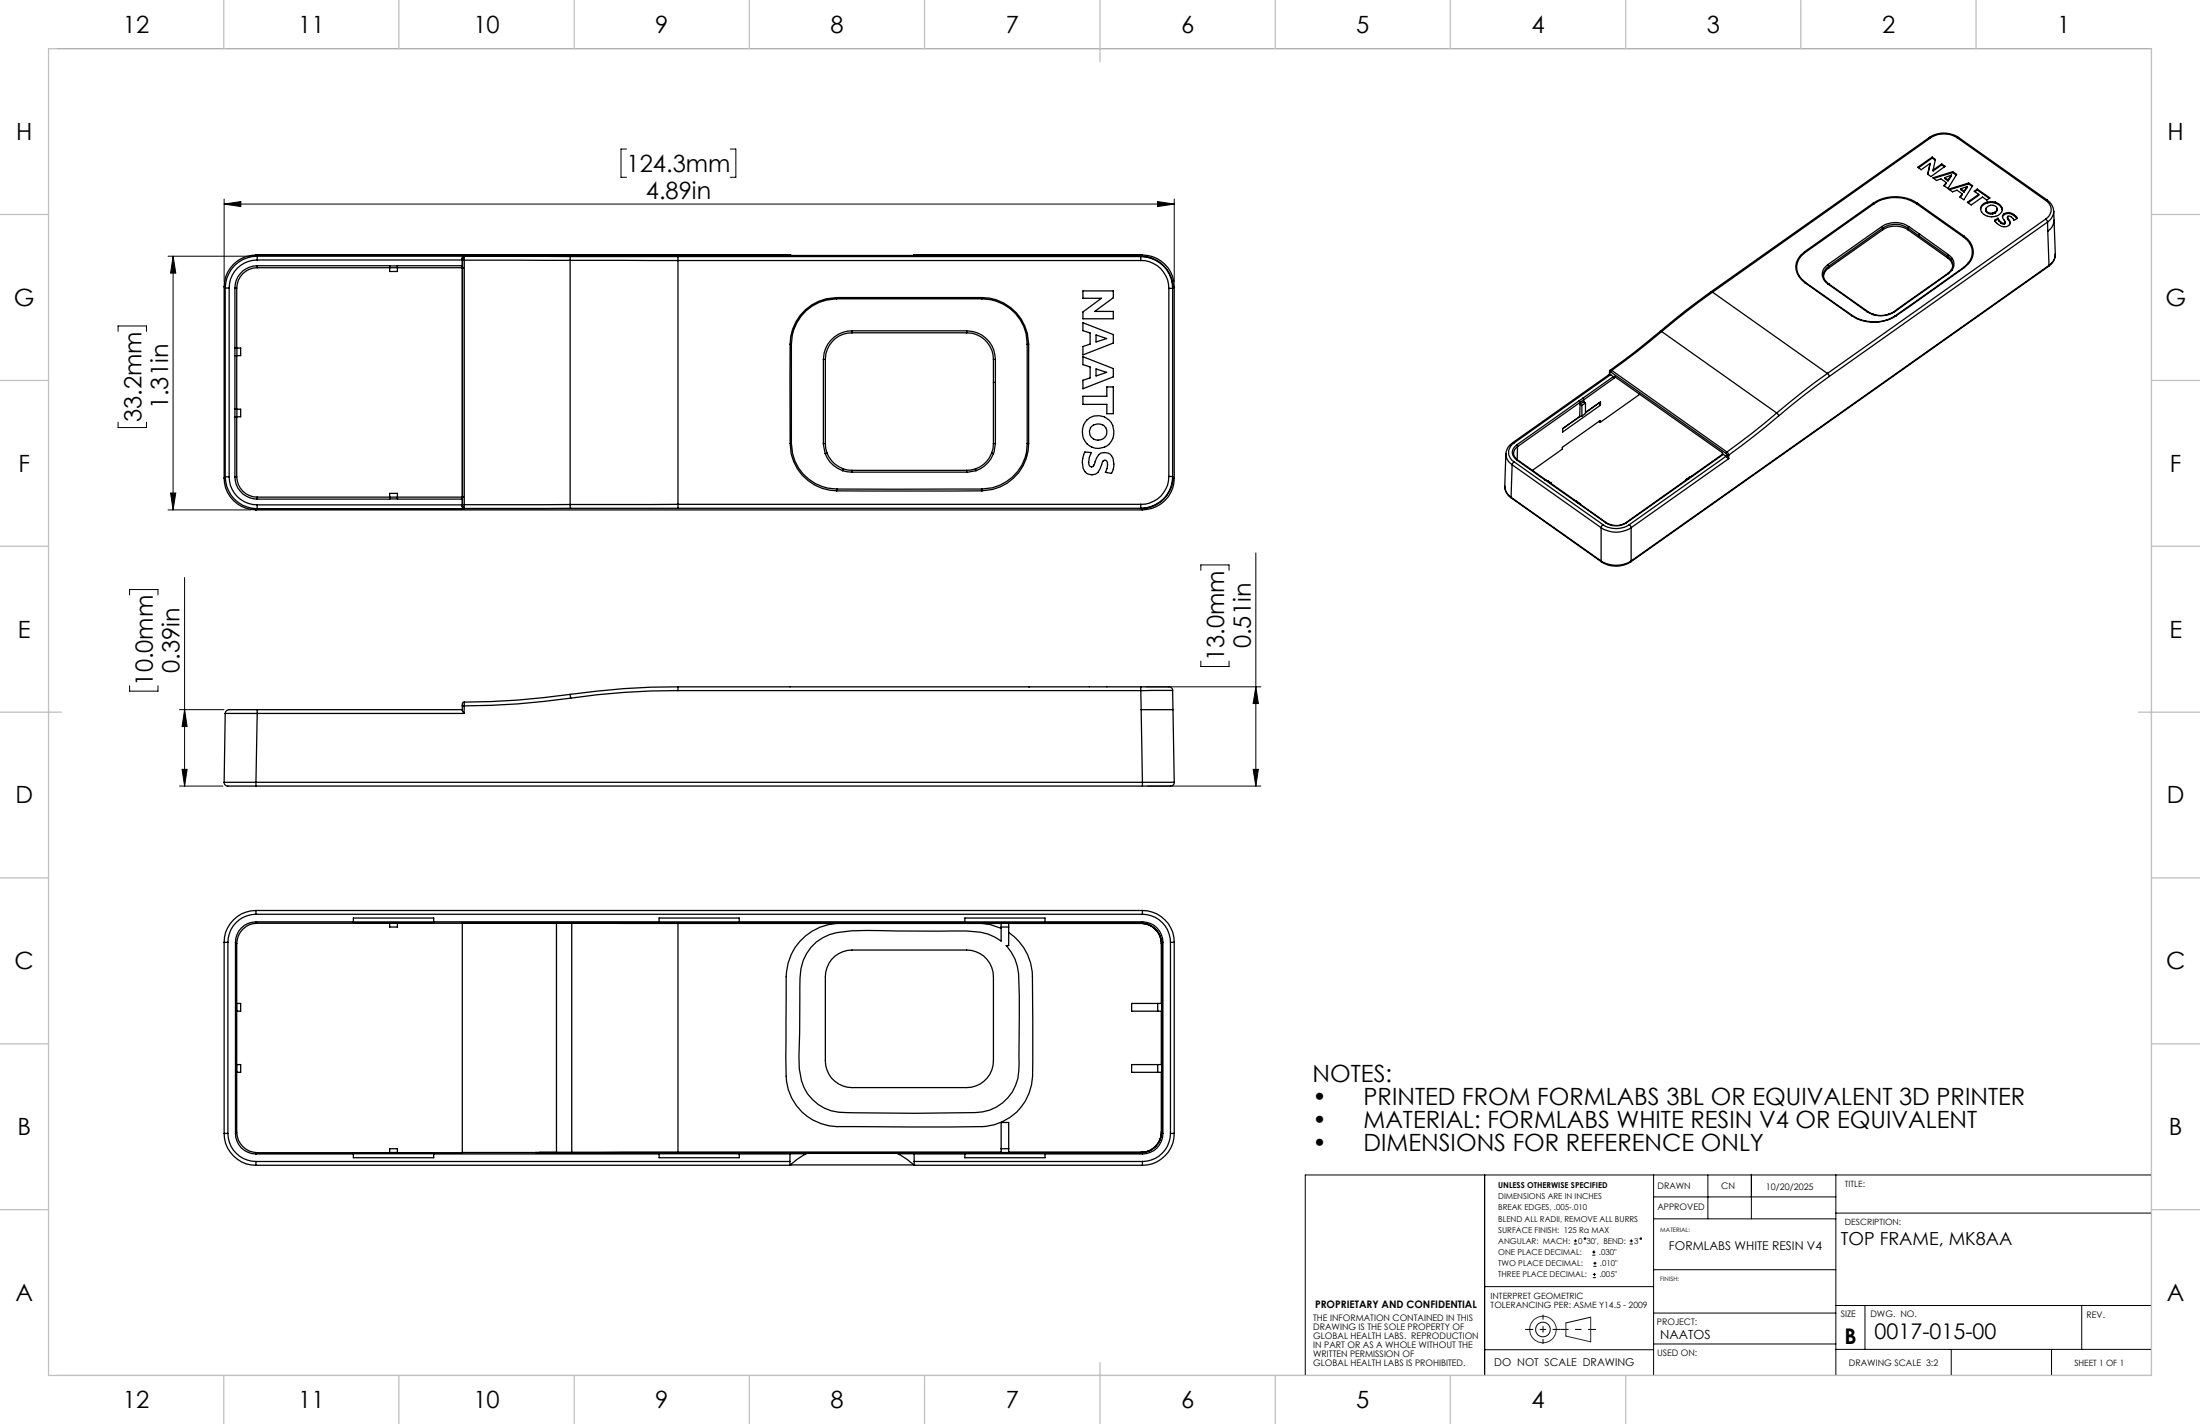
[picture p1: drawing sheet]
<svg xmlns="http://www.w3.org/2000/svg" width="432mm" height="279mm" viewBox="0 0 432 279" stroke-linecap="round" stroke-linejoin="round" font-family="sans-serif">
<g fill="none" stroke="#000" stroke-width=".25">
<path d="M367.7 39.9l-13.4 9.5M367.7 39.9l.1 .1M376.3 39.8a8.1 8.1 0 0 0-8.6 .1M376.3 39.8l9.2 6.6M376.3 39.8l-.1 .2M378.7 27a5.1 5.1 0 0 1 5.7 0M378.7 27h.3M378.7 27l-42.9 30.3M378.8 32.1l-.4 2.1 .6 .4 2.8-2-.7-.4M378.8 32.1v.1M379 27a4.9 4.9 0 0 1 5.1 0M379 27l-42.9 30.3"/>
<path d="M379.2 30.8l-2.8 2 .7 .5 1.7-1.2M379.2 30.8l.7 .5-.5 2.1M379.2 31l-2.6 1.9M379.2 31l.6 .4M379.2 30.8v.2M381.1 32.2l-1.7 1.2M381.1 32.3l-1.7 1.2v-.1M381.1 32.3l.6 .4M381.1 32.2v.1M381.7 34.9v.1l.6 .5M381.7 34.9l.6 .4M382 35.8l-.4 .7"/>
<path d="M382.3 35.3v.2M383 34.4l-.7 1.1M383 34.4l-.7 .9M383 34.4l-1.3 .5M383.3 33.7l-3.9 1.2 .7 .5 .9-.3 1 .7M383.3 33.7l.7 .5-1.7 2.8-.8-.6 .5-.6M383.3 33.9l.7 .5M383.3 33.9l-3.8 1.1M383.3 33.7v.2M384.1 27l17.4 12.3M384.4 27h-.3M384.4 27l17.4 12.3"/>
<path d="M384.8 37v.2l.7 .5M384.8 37l.7 .5M385.1 38l-.3 .7M385.5 37.5v.2M386.2 36.6l-.7 1.1M386.2 36.6l-1.4 .4M386.2 36.6l-.7 .9M386.4 35.9l-3.9 1.2 .7 .5 .9-.3 1 .7M386.4 35.9l.8 .5-1.8 2.8-.7-.5 .4-.7M386.4 36.1l.7 .5M386.4 36.1l-3.7 1.1M386.4 35.9v.2"/>
<path d="M388.1 37.1l-.6 .4 .9 .6M388.1 37.1l2.5 1.7-.6 .5-.9-.6-2.2 1.5-.7-.5 2.2-1.6M388.1 37.3l2.4 1.6M388.1 37.3l-.5 .3M388.1 37.1v.2M388.4 38.1v.2l-2.1 1.5M390 39.7a1.34 1.34 0 0 0-1.3 1.2 1.34 1.34 0 0 0 1.1 1.4 2.43 2.43 0 0 0 3.2-1l-.2-.8M390 39.7l.7-.2 .9 .2M390 39.8a1.49 1.49 0 0 0-1.3 1.3M390 39.8l.7-.1 .9 .1M390 39.7v.1M391.6 39.7l.7 .3 .5 .5"/>
<path d="M391.6 39.8l.7 .3 .5 .6M391.6 39.7v.1M401.5 39.3a2.09 2.09 0 0 1 0 3.7M401.8 39.3a2.49 2.49 0 0 1 .1 4.3M401.8 39.3h-.3M44 56.3l.2 .2M44 56.3v37.5M44.2 56.5h.8M44.2 56.5v37.1M45 56.5v37.1M46.1 56.5h.4M46.1 56.5v37.1"/>
<path d="M46.5 56.5v11.8h-.4M50.2 50a6.3 6.3 0 0 0-6.2 6.3M50.2 50h104.8M50.2 50l.3 .3M50.5 52.1a4.4 4.4 0 0 0-4.4 4.4M50.5 51a5.5 5.5 0 0 0-5.5 5.5M50.5 52.1v.4M50.5 50.3v.7M50.5 50.3a6.3 6.3 0 0 0-6.3 6.2M50.5 52.5a4 4 0 0 0-4 4M50.5 50.3h40.6M50.5 51h40.2"/>
<path d="M50.5 52.1h40.2M50.5 52.5h40.2M78 52.1v1.2h-1.5v-1.1M90.7 50.7l.1 .3M90.7 52.5h.1M90.7 52.1v.4M90.7 50.7v.3M90.7 50.7h.1M90.7 51v1.1M90.7 52.5v45M90.8 51h.3M90.8 51v48"/>
<path d="M91.1 50.3l-.3 .1-.1 .3M91.1 50.3h.1M91.1 50.3h20.9M91.1 51l20.8 .1M91.1 50.3v.7M91.1 51v48M111.9 51.1h21.2M111.9 51.1v47.9M112 50.3l-.1 .8M112 50.3h21.1M133.1 50.3v.8M133.1 51.1v47.9"/>
<path d="M133.1 51.1h90.8M133.1 50.3h90.8M155 50h.1M155 50l.2 .1h24.1l.1-.1M164.2 58.4h28.5M164.2 58.4a9.2 9.2 0 0 0-9.1 9.1M164.2 58.6h28.5M164.2 58.4v.2M164.2 58.6a8.9 8.9 0 0 0-8.9 8.9M179.4 50h.1M179.4 50h44.8M192.7 58.4a9.2 9.2 0 0 1 9.2 9.1"/>
<path d="M192.7 58.6a8.9 8.9 0 0 1 8.9 8.9M192.7 58.4v.2M212.5 57.1h6v1.3l-3.6 2.7h3.6v1.4h-6v-1.3l3.7-2.7h-3.7zM223.9 51.1a5.4 5.4 0 0 1 5.5 5.5M223.9 50.3v.8M223.9 50.3a6.2 6.2 0 0 1 6.3 6.3M224 50.3a6.3 6.3 0 0 1 6.2 6.3M224.2 50a6.3 6.3 0 0 1 6.3 6.3M224.2 50l-.3 .3M229.4 56.6h.8M229.4 56.6v36.9M230.2 56.6v36.9"/>
<path d="M230.2 56.6h.1M230.5 56.3l-.3 .3M230.5 56.3v37.5M335.8 57.3l-5 3.7-4.9 4M335.8 57.3h.3M336.1 57.3l-5 3.7-5 4.1M336.1 57.3l22.6 16M354.2 55.5l9.2 6.4M354.3 49.4a3.5 3.5 0 0 0-.1 6.1M354.3 49.4l.1 .1M354.4 55.4l9.2 6.5M354.4 49.5a3.4 3.4 0 0 0 0 5.9"/>
<path d="M354.4 55.4l-.2 .1M357.9 54v.3a2.18 2.18 0 0 0 1 1.4M357.9 54h.1M358.7 51.9a2.19 2.19 0 0 0 0 3.8M358.7 55.7l7.8 5.5M358.7 51.9l.2 .3M358.9 55.7l7.8 5.5M358.9 55.7h.1M358.9 55.7h-.2M358.9 52.6a2.19 2.19 0 0 0-1 1.4M358.9 52.2a2.24 2.24 0 0 0-1 1.8M358.9 52.2v.4"/>
<path d="M367.8 40l-13.4 9.5M367.8 40a7.6 7.6 0 0 1 8.4 0M369.4 44.4a4.9 4.9 0 0 1 5.2 0M369.4 44.4l-10.7 7.5M369.4 44.4l.1 .3M369.5 44.7l-10.6 7.5M369.5 44.7a4.6 4.6 0 0 1 5 0M369.5 45.1a4.6 4.6 0 0 1 5 0M369.5 44.7v.4M369.5 45.1l-10.6 7.5M374.5 44.7v.4M374.5 44.7l2.1 1.5"/>
<path d="M374.5 45.1l7.7 5.5M374.6 44.4l2.2 1.5M374.6 44.4l-.1 .3M376.2 40h.1M376.2 40l9.2 6.5M376.6 46.2l5.6 4M376.8 45.9l5.6 4.1M376.8 45.9l-.2 .3M382.2 50.2l.8 .8M382.2 50.6a2.15 2.15 0 0 1 1.1 1.8M382.2 50.2v.4M382.3 53.7l-10.6 7.5"/>
<path d="M382.3 53.7h.1M382.4 50l.8 .7M382.4 53.7l-10.6 7.5M382.4 50l-.2 .2M382.9 53l-.6 .7M383 51l.2 .4 .1 .8-.4 .8M383.2 53l-.8 .7M383.2 53h-.3M383.2 50.7a2.04 2.04 0 0 1 0 2.3M383.2 50.7l-.2 .3M385.4 46.5a3.3 3.3 0 0 1 .9 5.1M385.4 52.5l-13.4 9.4"/>
<path d="M385.4 52.5h.2M385.5 46.4a3.6 3.6 0 0 1 .1 6.1M385.5 46.4l-.1 .1M385.6 52.5l-13.5 9.5M386.3 51.6h.1M386.3 51.6l-.9 .9M389.7 41.1v.2M389.7 41.3l.1 .2M389.8 41.5a1.18 1.18 0 0 0 1.3 .5M389.8 41.3l-.1-.2a1.17 1.17 0 0 1 1.1-.8 1.17 1.17 0 0 1 1.2 .7l-.4 .6M389.8 41.3a1.18 1.18 0 0 0 1.3 .5M389.8 41.3v.2"/>
<path d="M391.1 41.8v.2M391.6 41.8l-.5 .2M391.6 41.6l-.5 .2M391.6 41.6v.2M392 41l-.1 .4-.3 .4M392.1 42.8l-.6 .4a2.15 2.15 0 0 0 2.8 1l.3-.5-.4-.7M392.1 42.8l.3 .5M392.1 43l.3 .4M392.1 43l-.6 .4M392.1 42.8v.2M392.4 43.3l.4 .3M392.4 43.4l.4 .4"/>
<path d="M392.4 43.3v.1M392.8 43.6l.4 .2 .3-.1M392.8 43.6v.2M392.8 40.7l.2 .5M392.8 40.5v.2M393.3 41.9a1.01 1.01 0 0 0 .2 1.6l.1 .1M393.3 42.1l-.3 .5M393.3 41.9v.2M393.5 43.7l.1-.1v.2M393.5 43.7l-.2 .3-.5-.2M394 42.6l.2 .4M394 42.6l.2 .5"/>
<path d="M394.2 43.1l.4 .8M394.2 43v.1M394.3 41.7l1 .4M394.3 41.7l-1 .2M394.3 41.9l-1 .2M394.3 41.9l1 .4M394.3 41.7v.2M395.3 42.1l.4 .4M395.3 42.3l.4 .4M395.3 42.1v.2M395.7 42.5l.2 .4-.6 .3a.86 .86 0 0 0-1.3-.7v.1M395.7 42.7l.2 .2"/>
<path d="M395.7 42.5v.2M401.5 43l.4 .6M401.5 43l-42.8 30.3M401.9 43.6l-42.9 30.3M401.9 43.6v1.8M401.9 45.4l.3 6.7M402.1 52.2l-82 58M402.2 52.1l-.1 .1M402.2 52.1l-82.1 58M403.1 41.4l.3 8.6a2.55 2.55 0 0 1-1.2 2.1M403.2 43.2v.1a2.67 2.67 0 0 1-1.3 2.1M403.4 49.8l-.1 .7a2.97 2.97 0 0 1-1.2 1.7"/>
<path d="M46.1 69.8h.4M46.5 69.8v10.5h-.4M46.5 68.3h.7v1.5h-.7zM155.1 67.5v19.5M155.1 67.5h.2M155.3 67.5v19.5M161.6 70.5v16.5M161.6 70.5h.4M162 70.5v16.5M167.2 64.9h22.5M167.2 64.9a5.6 5.6 0 0 0-5.6 5.6M167.2 65.3a5.2 5.2 0 0 0-5.2 5.2"/>
<path d="M167.2 64.9v.4M167.2 65.3h22.5M189.7 64.9a5.6 5.6 0 0 1 5.7 5.6M189.7 65.3a5.2 5.2 0 0 1 5.3 5.2M189.7 64.9v.4M195 70.5h.4M195 75v12M195 75h.4M195 70.5v4.5M195.4 75v12M195.4 70.5v4.5M201.6 67.5h.3"/>
<path d="M201.6 67.5v19.5M201.9 67.5v19.5M212.5 77.8h4.7v-1.9h1.3v5.3h-1.3v-1.9h-4.7zM212.5 63.3l6 2.4v1.6l-6 2.3v-1.6l1.5-.5v-2.2l-1.5-.4zM212.5 70l6 2.3v1.6l-6 2.4v-1.7l1.5-.4v-2.2l-1.5-.5zM215.1 65.7l2.1 .7-2.1 .7zM215.1 72.4l2.1 .7-2.1 .7zM310 78.6l.1 .4M310 78.6l-12.3 8.7M310.1 79v.3M310.1 79l-12.2 8.6M310.1 79v2.7"/>
<path d="M310.1 79.3l.4 .3M310.5 79.6v2M310.7 78.1l.1 .4M310.7 78.1l-.7 .5M310.8 78.5l-.7 .5M310.8 78.8l-.7 .5M310.8 78.5v.3M310.8 78.8l.4 .3M311.2 79.1l-.7 .5M311.2 79.1v2l-.7 .5M313.9 79.1l-2.7 1.9M313.9 79.1l.2 .4"/>
<path d="M313.9 79v.1M314.1 79.5l-7.4 5.3v-.7M314.1 79.5v-.7l-2.9 2.1M315.9 73.4h.1M315.9 73.4l-19 13.5M315.9 72.9l.1 .1M315.9 72.9v.5M315.9 73.4l.2 .1M316 73l-.1 .4M316.1 72.6l-.2 .3M316.1 72.6l.2 .1M316.1 73.5l-19 13.4"/>
<path d="M316.1 73.5l.6 .4M316.2 73h-.2M316.2 73l22.6 16M316.3 72.7l-.1 .3M316.3 72.7l22.6 16M316.7 73.9l.1 .3M316.7 73.9l-6 4.2M316.8 74h.1M316.8 74.2v-.4l21.3 15v.3M316.8 74.2l-6 4.3M317 73.9l-.2 .1M321.8 77.4l-7.7 5.5"/>
<path d="M325.9 65l-5 4.1-4.8 3.5M325.9 65l.2 .1M326.1 65.1l-4.9 3.9-4.9 3.7M326.1 65.1l22.6 15.9M358.7 73.3l-5 3.7-5 4M358.7 73.3l.3 .6M359 73.9l-5 3.7-4.9 4M363.4 61.9a8.1 8.1 0 0 0 8.7 .1M363.6 61.9a7.9 7.9 0 0 0 8.4 .1M363.6 61.9h-.2M366.5 61.2l1.1 .5M366.7 61.2l1 .5"/>
<path d="M366.7 61.2h-.2M367.7 61.7h-.1M370.7 61.6l-1.6 .3-1.4-.2M370.7 61.6l.1 .1M370.8 61.7a5.4 5.4 0 0 1-3.2 0M371.7 61.2l-1 .4M371.7 61.2h.1M371.8 61.2l-1 .5M372 62h.1M44 93.8a6.3 6.3 0 0 0 6.2 6.2M44.2 93.6h.8M44.2 93.6a6.3 6.3 0 0 0 6.3 6.2"/>
<path d="M44.2 93.6l-.2 .2M45 93.6a5.5 5.5 0 0 0 5.5 5.5M46.1 93.6a4.4 4.4 0 0 0 4.4 4.3M46.1 81.8h.4M46.1 93.6h.4M46.5 93.6a4 4 0 0 0 4 3.9M46.5 81.8v11.8M46.5 80.3h.7v1.5h-.7zM50.5 97.5v.4M50.5 99.1v.7M50.5 99.8h40.6M50.5 99.8l-.3 .2"/>
<path d="M50.5 99.1h40.2M50.5 97.5h40.2M76.5 97.9h1.5v-1.1h-1.5v1.1h-26M78 97.9h12.7M90.7 99.4l.1 .3 .3 .1M90.7 99.4h.1M90.7 99.1v.3M90.7 97.5v.4M90.7 97.5h.1M90.7 97.9v1.2M90.8 99l-.1 .4M90.8 99h.3"/>
<path d="M91.1 99v.8M91.1 99.8h.1M111.9 99l.1 .7M111.9 99h-20.8M112 99.7h21.1M112 99.7l-20.9 .1M133.1 99v.7M133.1 99h-21.2M133.1 99h90.8M133.1 99.7h90.8M155.1 87a9.2 9.2 0 0 0 9.1 9.3M155.1 87h.2"/>
<path d="M155.3 87a8.9 8.9 0 0 0 8.9 9M161.6 87l.4 2M161.6 87h.4M162 89a5.5 5.5 0 0 0 3.4 3.4M162 87l.3 1.9M162.3 88.9a5.5 5.5 0 0 0 3.2 3.1M162.3 88.9l-.3 .1M164.2 96.3h28.5M164.2 96h28.5M164.2 96v.3M165.4 92.4l1.8 .2M165.5 92l-.1 .4"/>
<path d="M165.5 92l1.7 .3M167.2 92.6h22.5M167.2 92.3v.3M167.2 92.3h22.5M189.7 92.3v.3M191.5 92l.1 .4M191.5 92l-1.8 .3M191.6 92.4l-1.9 .2M192.7 96v.3M194.6 88.9a5.1 5.1 0 0 1-3.1 3.1M194.6 88.9l.4 .1M195 89a5.6 5.6 0 0 1-3.4 3.4"/>
<path d="M195 87l-.1 1-.3 .9M195 87h.4M195.4 87l-.4 2M201.6 87h.3M201.6 87a8.9 8.9 0 0 1-8.9 9M201.9 87a9.3 9.3 0 0 1-9.2 9.3M212.9 88.7l1.3 .1a2.34 2.34 0 0 0-.2 2.7 .6 .6 0 0 0 .8-.5 3.1 3.1 0 0 1 1.3-2.1 1.87 1.87 0 0 1 2.5 2.2l-.1 .9-.3 .9-1.2-.2a1.89 1.89 0 0 0 0-2.4l-.4 .1-.2 .3a3.9 3.9 0 0 1-1.3 2.3 1.83 1.83 0 0 1-2.5-1.1 4.6 4.6 0 0 1 .3-3.2zM213.3 82.4a3.2 3.2 0 0 1 5.1 1.1 3.2 3.2 0 0 1-2.7 4.5 3.3 3.3 0 0 1-3.1-2 3.3 3.3 0 0 1 .7-3.6zM214.3 83.6a1.72 1.72 0 0 1 2-.3 1.72 1.72 0 0 1 .9 1.9 1.69 1.69 0 0 1-2.4 1 1.69 1.69 0 0 1-.5-2.6zM223.9 99v.7M223.9 99.7l.3 .3M229.4 93.5a5.4 5.4 0 0 1-5.5 5.5"/>
<path d="M229.4 93.5h.8M230.2 93.5a6.2 6.2 0 0 1-6.3 6.2M230.2 93.5l.3 .3M230.2 93.6a6.3 6.3 0 0 1-6.2 6.2M230.5 93.8a6.3 6.3 0 0 1-6.3 6.2M295.3 95.4l.2 .9a2.82 2.82 0 0 0 1.2 1.4M295.6 89v.1a2.55 2.55 0 0 0 1.2 2.1M295.6 89l-.3 6.5a2.67 2.67 0 0 0 1.3 2.1M295.6 89h.1M296.6 97.6l.1 .1M296.6 97.6l17.7 12.5M296.7 97.7l17.6 12.5"/>
<path d="M296.8 91.2l17.5 12.3M296.8 91.2l-.2 6.4M296.9 86.9l-.2 .2a2.53 2.53 0 0 0-1.1 1.8M296.9 86.9h.2M297.1 86.9a2.12 2.12 0 0 0 0 3.7M297.1 90.6l-.3 .6M297.1 90.6l17.5 12.3M297.7 87.3a1.68 1.68 0 0 0 0 2.9M297.7 87.3l.2 .3M297.7 90.2l5.5 4M297.8 90.2l5.6 3.9-.2 .1M297.8 90.2h-.1"/>
<path d="M297.9 87.6a1.47 1.47 0 0 0-.1 2.6M297.9 87.6l-.1 2.6M303.2 94.2l.9 .4M303.4 94.1l.7 .5M303.7 94.3l.8 .5M303.9 94.7l5.7 3.9M304.1 94.6l5.6 4M304.5 94.8l-.1 .1M304.5 94.8v.1M308.9 98.1h.1M309.4 98.4l.7 .4M309.6 98.6h.1"/>
<path d="M309.6 98.6l5.5 4M309.7 98.6l5.6 4M310.1 81.7l-3.4 2.4M310.1 81.7h.1M310.1 98.8h.1M310.1 98.8v.1M310.5 81.6l-.4 .1M313.8 82.7l.3 .2M314.1 82.9v-.4l-7.5 5.3v.3l-5.8 4.2M331 94.1v.1M331 94.1h.1M331.4 93.9h.1"/>
<path d="M331.4 93.9l-12.3 8.7M331.5 93.9l-12.2 8.7M331.8 93.6l-.8 .5M332.1 93.4h.1M332.1 93.4l-.7 .5M332.2 93.4l-.7 .5M338.2 89.1h-.1l-6 4.3M338.2 89.1l-6 4.3M338.2 89.1l.6 .4M338.8 89.5l.1 .2M338.8 89l.1 .3M338.8 89.5l-19 13.4"/>
<path d="M338.9 89.7l.4 .3M338.9 88.7l.4 .6M338.9 89.3h.4M338.9 88.7l-.1 .3M338.9 89.3v.4M339.3 90l-19.2 13.5M339.3 89.3v.7M348.7 81l.4 .6M348.7 81l-4.8 4-5 3.7M349.1 81.6l-4.9 4-4.9 3.7M50.2 100h174M314.3 103.5a5.4 5.4 0 0 0 5.8 0"/>
<path d="M314.3 110.1a5.5 5.5 0 0 0 5.8 0M314.3 110.1v.1M314.3 103.5v6.6M314.3 110.2a5.3 5.3 0 0 0 5.8 0M314.6 102.9l-.3 .6M314.6 102.9a4.7 4.7 0 0 0 5.2 0M315.1 102.6a3.8 3.8 0 0 0 4.2 0M315.1 102.6h.2M315.3 102.6a3.6 3.6 0 0 0 3.8 0M319.1 102.6h.2M319.8 102.9l.3 .6M320.1 110.1v.1"/>
<path d="M320.1 103.5v6.6M44.2 140h6.3M44.2 140l-.2 13.5M50.5 139.2v.8M50.5 139.2h-4.5a1.55 1.55 0 0 0-1.7 .5l-.1 .3M50.5 140h40.6M50.5 140l-.3 13.5M50.5 139.2h40.2M90.7 138.5h.4M90.7 138.5a1.49 1.49 0 0 0 .3 1.4l.1 .1M91.1 137.8v.7M91.1 137.8l-.3 .1-.1 .6"/>
<path d="M91.1 138.5v1.5M111.9 136.2l.1 .8M111.9 136.2a146.5 146.5 0 0 1-20.8 1.6M112 137a147.5 147.5 0 0 1-20.9 1.5M133.1 135.5a142.8 142.8 0 0 0-21.1 1.5M133.1 134.8a144.7 144.7 0 0 0-21.2 1.4M133.1 134.8v.7M133.1 134.8h90.8M133.1 135.5h90.8M201.9 134.8h.1M213.8 134.7v.1M217.2 134.7v.1"/>
<path d="M223.9 135.5h6.3M223.9 134.8h4.5a1.93 1.93 0 0 1 1.6 .3l.2 .4M223.9 134.8v.7M223.9 135.5l.3 18M224 139.2h6.2M230.2 135.5l.3 18M44 153.5a.77 .77 0 0 0 1 .7h5.2M44 153.5h6.2M50.2 153.5v.7M50.2 154.2h174M50.2 153.5h174M224.2 153.5v.7"/>
<path d="M224.2 153.5h6.3M230.5 153.5a.77 .77 0 0 1-1.1 .7h-5.2M50.2 179.4a5.5 5.5 0 0 0-5.5 5.5M50.2 178.6a6.3 6.3 0 0 0-6.2 6.3M50.2 178.6v.8M50.2 179.4h174M50.2 178.6h174M224.2 179.4a5.5 5.5 0 0 1 5.5 5.5M224.2 178.6v.8M224.2 178.6a6.3 6.3 0 0 1 6.3 6.3M44 184.9h.7M44 184.9v37.5"/>
<path d="M44.7 184.9v37.5M46.2 184.9v37.5M46.2 184.9l.3 .2M46.4 196.9h.8v1.5h-.8zM46.5 185.1v11.8M46.5 198.4v10.5M46.5 196.9v1.5M50.2 180.9a4 4 0 0 0-4 4M50.2 180.9h19.2M50.2 180.9l.3 .3M50.5 181.2a4 4 0 0 0-4 3.9M50.5 181.2h173.5a4 4 0 0 1 4 3.9"/>
<path d="M69.4 180.1h15.7v.8h-15.7zM69.4 181h15.7zM76.5 181v.9h1.5v-.9M85.1 180.9h44.3M90.7 181.2h.1M90.7 181.2v45h-12.7M112.2 181.2h-6.4h3.4v44.9M112.2 181.2h20.9M112.2 181.2v44.9M129.4 180.1h15.7v.8h-15.7zM129.4 181h15.7zM133.1 181.2v44.9h-20.9"/>
<path d="M133.1 181.2h63.4M145.1 180.9h44.3M163.9 187.6a5.5 5.5 0 0 1 3.3-1.2h22.5a5.2 5.2 0 0 1 5.3 5.2v16.5a5.3 5.3 0 0 1-5.3 5.3h-22.5a5.3 5.3 0 0 1-5.2-5.3v-16.5a5.4 5.4 0 0 1 1.9-4zM164.1 181.2a10.6 10.6 0 0 0-9.8 10.4l-.1 16.1a13.7 13.7 0 0 0 2.1 9.2 10.3 10.3 0 0 0 7.9 4.2h28.6a10.2 10.2 0 0 0 9.9-9.9l-.1-19.6a10.5 10.5 0 0 0-4.6-8.6M189.4 180.1h15.7v.8h-15.7zM189.4 181h15.7zM192.8 181.2l1.5 .2 2.2 .7M196.5 181v3.6a10.3 10.3 0 0 0-6.8-1.9h-13.7a65.6 65.6 0 0 0-11.7 .3 8.8 8.8 0 0 0-7.3 8.9l-.1 13a17.6 17.6 0 0 0 .9 8.5 8.6 8.6 0 0 0 8.3 4.9h1.5a414.2 414.2 0 0 0 25.3-.1 8.8 8.8 0 0 0 7.1-9.5l.1-13.5-.2-4.2a9.1 9.1 0 0 0-2.4-5.5h.5v-4.5M196.5 181.9h1.5M198 181.2h25.9M205.1 180.9h19.2M222.1 196.9h6v1.5h-6z"/>
<path d="M223.9 181.2a4 4 0 0 1 4 4M224.3 180.9a4 4 0 0 1 3.9 4M224.3 180.9l-.4 .3M227.2 196.9v1.5M227.9 185.2v11.7M227.9 198.4v10.5M228 185.1v37M228 185.1l-.1 .1M228.2 184.9v37.5M228.2 184.9l-.2 .2M229.7 184.9h.8M229.7 184.9v37.5"/>
<path d="M230.5 184.9v37.5M46.4 208.9h.8v1.5h-.8zM46.5 210.4v11.7M46.5 208.9v1.5M222.1 208.9h6v1.5h-6zM227.2 208.9v1.5M227.9 210.4v11.7M44 222.4a6.3 6.3 0 0 0 6.2 6.2M44 222.4h.7M44.7 222.4a5.5 5.5 0 0 0 5.5 5.5M46.2 222.4a4 4 0 0 0 4 4M46.5 222.1a4.1 4.1 0 0 0 4 4.1"/>
<path d="M46.5 222.1l-.3 .3M50.2 227.9v.7M50.2 228.6h104.8M50.2 227.9h104.8M50.5 226.2l-.3 .2M50.5 226.2h26M69.4 226.4v.8h15.7v-.8M69.4 226.2v.1M69.4 226.2l15.7 .1M76.5 226.2v-.8h1.5v.8M76.5 226.1h1.5M85.1 226.2v.1"/>
<path d="M105.8 226.1h6.4M129.4 226.4v.8h15.7v-.8M129.4 226.2v.1M129.4 226.2h15.7M145.1 226.2v.1M155 227.9v.7M155 228.6h.1M155 226.4v1.5M155.2 228.6h24.1M158.2 226.4l-1.6 1-1.6 1.2M158.2 226.4h-108M158.2 226.4h18.1"/>
<path d="M176.3 226.4l1.6 1 1.5 1.2M176.3 226.4h48M179.4 227.9v.7M179.4 228.6h.1M179.4 226.4v1.5M179.4 228.6h44.8M179.4 227.9h44.8M189.4 226.2v.1M189.4 226.4v.8h15.7v-.8M189.4 226.2l15.7 .1M196.5 225.4h1.5M196.5 226.2v-6h1.5v6"/>
<path d="M205.1 226.2v.1M224.2 227.9v.7M227.9 222.1a4 4 0 0 1-4 4l.4 .3M227.9 222.1h.1M228 222.1a4 4 0 0 1-4 4h-133.3M228 222.1l.2 .3M228.2 222.4a4 4 0 0 1-3.9 4M229.7 222.4a5.5 5.5 0 0 1-5.5 5.5M229.7 222.4h.8M230.5 222.4a6.3 6.3 0 0 1-6.3 6.2"/>
</g>
<g fill="none" stroke="#000" stroke-width=".2">
<path d="M11.2 9.5h411.1v260.4h-411.1M44 39.1v16.2M123 29.2h-1.1v5.6h1.1M143.3 29.2h1.1v5.6h-1.1M227.2 39.5l3.3 .5-3.3 .5zM230.5 39.1v16.2M33 50.3h16.5M34 50.3l.5 3.3h-1zM34 50.3v49.7M44 40l3.3-.5v1zM44 40h186.5M23.2 65v-1h5.6v1"/>
<path d="M23.2 82.8v1.1h5.6v-1.1M33.5 96.7h1l-.5 3.3zM25.4 116.7v-1h5.6v1M33 100h16.2M36.2 113.3v40.9M235.7 111.9v-1.1h5.5v1.1M246.5 108.5v45.7M25.4 134.5v1.1h5.6v-1.1M35.2 139.2h8.8M36.2 139.2l.5 3.4h-1zM224.9 134.8h22.6M235.7 129.7v1.1h5.5v-1.1"/>
<path d="M246.5 134.8l.5 3.2h-1zM35.2 154.2h8.5M35.7 151h1l-.5 3.2zM225.2 154.2h22.3M246 151h1l-.5 3.2zM291.4 230.5v39.4M324.6 230.5v39.4M324.6 239.1h35.7M324.6 234.8h35.7M335.2 230.5v8.6M343.7 230.5v8.6M360.3 230.5v39.4"/>
<path d="M360.3 238h62M422.3 230.5h-166.1v39.4M291.4 252.4h33.2M308.9 244.1h.6M308.9 243.5h.6M309.2 243.2v.6M312.2 258.4l-4.9 1.2M312.5 246.3h.6M312.5 245.7h.6M312.6 250.7h.6M312.6 250h.6M312.7 248.5h.6"/>
<path d="M312.7 247.9h.6M312.8 245.4v.6M312.9 249.8v.6M313.1 247.6v.6M319.9 244.1h.6M319.9 243.5h.6M320.2 243.2v.6M324.5 249.1h35.8M324.6 257.6h35.7M360.3 256.2h62M366 256.2v8.6M408.6 256.2v8.6"/>
<path d="M291.4 264.8h33.2M324.6 263.7h35.7M360.3 264.8h62M383 264.8v5.1M402.7 264.8v5.1"/>
<circle cx="311.1" cy="243" r=".15"/>
<circle cx="322" cy="243" r=".15"/>
<circle cx="302.8" cy="260.9" r="1.44"/>
</g>
<g fill="none" stroke="#400040" stroke-width=".2">
<path d="M312.2 258.4v4.9l-4.9-1.2v-2.5"/>
<circle cx="302.8" cy="260.9" r="2.61"/>
</g>
<path d="M299.3 260.8h7M306.3 260.8h6.9" fill="none" stroke="#000" stroke-width=".2" stroke-dasharray="15.2 1.3 1.3 1.3" stroke-dashoffset="13.7" stroke-linecap="butt"/>
<path d="M302.9 258v5.7" fill="none" stroke="#000" stroke-width=".2" stroke-dasharray="15.2 1.3 1.3 1.3" stroke-dashoffset="14.3" stroke-linecap="butt"/>
<g fill="none" stroke="#c0c0c0" stroke-width=".25">
<path d="M9.5 9.6h412.8v260.3h-412.8zM43.9 0v9.6M78.3 0v9.6M112.7 0v9.6M147.1 0v9.6M181.5 0v9.6M215.9 0v12.1M250.3 0v9.6M284.7 0v9.6M319.1 0v9.6M353.4 0v9.6M387.8 0v9.6"/>
<path d="M0 42.1h9.5M422.3 42.1h9.5M0 74.6h9.5M422.3 74.6h9.5M0 107.2h9.5M422.3 107.2h9.5M0 139.7h12.1M419.7 139.7h12.1M0 172.3h9.5M422.3 172.3h9.5M0 204.8h9.5M422.3 204.8h9.5"/>
<path d="M0 237.3h9.5M422.3 237.3h9.5M43.9 269.9v9.5M78.3 269.9v9.5M112.7 269.9v9.5M147.1 269.9v9.5M181.5 269.9v9.5M215.9 267.3v12.1M250.3 269.9v9.5M284.7 269.9v9.5M319.1 269.9v9.5"/>
</g>
<g fill="#000">
<path d="M34 50.3l.5 3.3h-1zM33.5 96.7h1l-.5 3.3z"/>
<path d="M44 40l3.3-.5v1zM227.2 39.5l3.3 .5-3.3 .5z"/>
<path d="M246.5 134.8l.5 3.2h-1zM246 151h1l-.5 3.2zM36.2 139.2l.5 3.4h-1zM35.7 151h1l-.5 3.2z"/>
</g>
<g font-size="4.7">
<text x="24.1" y="6.4">12</text>
<text x="58.5" y="6.4">11</text>
<text x="92.9" y="6.4">10</text>
<text x="128.6" y="6.4">9</text>
<text x="163" y="6.4">8</text>
<text x="197.4" y="6.4">7</text>
<text x="231.8" y="6.4">6</text>
<text x="266.2" y="6.4">5</text>
<text x="300.6" y="6.4">4</text>
<text x="335" y="6.4">3</text>
<text x="369.4" y="6.4">2</text>
<text x="403.8" y="6.4">1</text>
<text x="3.2" y="27.5">H</text>
<text x="425.4" y="27.5">H</text>
<text x="123" y="33.8">124.3mm</text>
<text x="126.8" y="39">4.89in</text>
<text x="2.7" y="60">G</text>
<text x="425" y="60">G</text>
<text x="27.8" y="82.8" transform="rotate(-90 27.8 82.8)">33.2mm</text>
<text x="33" y="80.3" transform="rotate(-90 33 80.3)">1.31in</text>
<text x="3.6" y="92.6">F</text>
<text x="425.9" y="92.6">F</text>
<text x="3.5" y="125.1">E</text>
<text x="425.8" y="125.1">E</text>
<text x="240.2" y="129.7" transform="rotate(-90 240.2 129.7)">13.0mm</text>
<text x="245.5" y="127.2" transform="rotate(-90 245.5 127.2)">0.51in</text>
<text x="30" y="134.5" transform="rotate(-90 30 134.5)">10.0mm</text>
<text x="35.2" y="132" transform="rotate(-90 35.2 132)">0.39in</text>
<text x="3" y="157.6">D</text>
<text x="425.3" y="157.6">D</text>
<text x="2.9" y="190.2">C</text>
<text x="425.1" y="190.2">C</text>
<text x="257.6" y="212.3">NOTES:</text>
<text x="257.6" y="216.9">•</text>
<text x="257.6" y="221.4">•</text>
<text x="267.6" y="216.9">PRINTED FROM FORMLABS 3BL OR EQUIVALENT 3D PRINTER</text>
<text x="267.6" y="221.4">MATERIAL: FORMLABS WHITE RESIN V4 OR EQUIVALENT</text>
<text x="3.4" y="222.7">B</text>
<text x="257.6" y="225.9">•</text>
<text x="267.6" y="225.9">DIMENSIONS FOR REFERENCE ONLY</text>
<text x="425.7" y="222.7">B</text>
<text x="3" y="255.3">A</text>
<text x="425.3" y="255.3">A</text>
<text x="24.1" y="276.3">12</text>
<text x="58.5" y="276.3">11</text>
<text x="92.9" y="276.3">10</text>
<text x="128.6" y="276.3">9</text>
<text x="163" y="276.3">8</text>
<text x="197.4" y="276.3">7</text>
<text x="231.8" y="276.3">6</text>
<text x="266.2" y="276.3">5</text>
<text x="300.6" y="276.3">4</text>
</g>
<g font-size="4.2">
<text x="362" y="263.8">B</text>
<text x="367.9" y="262.7">0017-015-00</text>
</g>
<text font-size="3.5" x="361.3" y="244.3">TOP FRAME, MK8AA</text>
<text font-size="2.5" x="325.9" y="262.7">NAATOS</text>
<text font-size="2.4" x="327.6" y="245.3">FORMLABS WHITE RESIN V4</text>
<text font-size="2.1" x="293.3" y="268">DO NOT SCALE DRAWING</text>
<text font-size="2" x="258.1" y="256.5">PROPRIETARY AND CONFIDENTIAL</text>
<g font-size="1.8">
<text x="325.3" y="233.3">DRAWN</text>
<text x="337.8" y="233.3">CN</text>
<text x="346.6" y="233.5">10/20/2025</text>
<text x="325.3" y="237.5">APPROVED</text>
<text x="257.7" y="259.2">THE INFORMATION CONTAINED IN THIS</text>
<text x="257.7" y="260.9">DRAWING IS THE SOLE PROPERTY OF</text>
<text x="257.7" y="262.7">GLOBAL HEALTH LABS. REPRODUCTION</text>
<text x="325.2" y="260">PROJECT:</text>
<text x="361.3" y="258.4">SIZE</text>
<text x="367.1" y="258.4">DWG. NO.</text>
<text x="409.6" y="258.6">REV.</text>
<text x="257.7" y="264.5">IN PART OR AS A WHOLE WITHOUT THE</text>
<text x="257.7" y="266.2">WRITTEN PERMISSION OF</text>
<text x="257.7" y="268">GLOBAL HEALTH LABS IS PROHIBITED.</text>
<text x="325.2" y="266">USED ON:</text>
<text x="362.9" y="268">DRAWING SCALE 3:2</text>
</g>
<g font-size="1.7">
<text x="362.1" y="232.8">TITLE:</text>
<text x="362.1" y="240.4">DESCRIPTION:</text>
<text x="292.6" y="254.9">INTERPRET GEOMETRIC</text>
<text x="292.6" y="256.6">TOLERANCING PER: ASME Y14.5 - 2009</text>
<text x="407.1" y="268">SHEET 1 OF 1</text>
</g>
<g font-size="1.6">
<text x="294" y="233.1">UNLESS OTHERWISE SPECIFIED</text>
<text x="294" y="235.3">DIMENSIONS ARE IN INCHES</text>
<text x="294" y="237.5">BREAK EDGES, .005-.010</text>
<text x="294" y="239.7">BLEND ALL RADII, REMOVE ALL BURRS</text>
<text x="294" y="241.9">SURFACE FINISH: 125 Ra MAX</text>
<text x="294" y="244.1">ANGULAR: MACH:</text>
<text x="309.8" y="244.1">0</text>
<text x="311.4" y="244.1">30', BEND:</text>
<text x="320.7" y="244.1">3</text>
<text x="294" y="246.3">ONE PLACE DECIMAL:</text>
<text x="294" y="248.5">TWO PLACE DECIMAL:</text>
<text x="294" y="250.6">THREE PLACE DECIMAL:</text>
<text x="313.8" y="246.3">.030&quot;</text>
<text x="313.9" y="250.6">.005&quot;</text>
<text x="314" y="248.5">.010&quot;</text>
</g>
<g font-size="1.2">
<text x="325.9" y="241.8">MATERIAL:</text>
<text x="325.9" y="251.4">FINISH:</text>
</g>
</svg>
